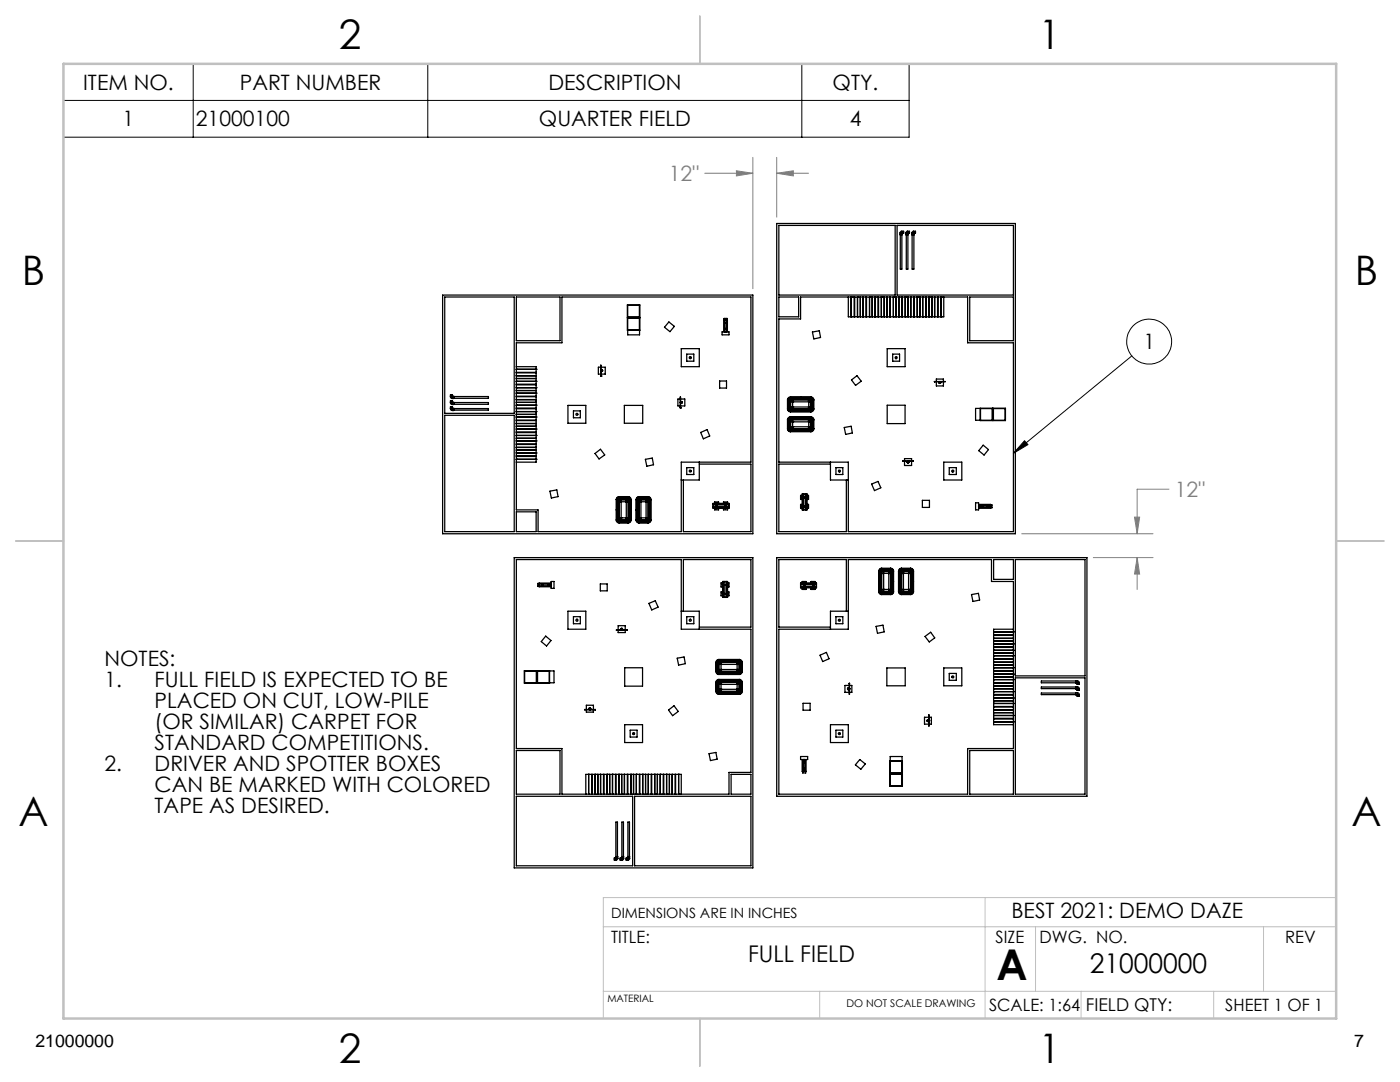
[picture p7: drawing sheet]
<svg xmlns="http://www.w3.org/2000/svg" width="279mm" height="216mm" viewBox="0 0 279 216" stroke-linecap="round" stroke-linejoin="round" font-family="sans-serif">
<g fill="none" stroke="#000" stroke-width=".2">
<path d="M12.7 12.7h168.7v14.7h-168.7zM38.6 12.7v14.7M85.4 12.7v14.7M160 12.7v14.7M12.7 20h168.7M225.9 71l-23.7 19.5M204.5 87.9l.6 .8-2.9 1.8z"/>
<circle cx="229.3" cy="68.2" r="4.5"/>
</g>
<path d="M140.7 34.6h9.5M147 34.1l3.2 .5-3.2 .5zM150.2 31.4v26.2M155 34.6l3.3-.5v1zM155 31.4v11.9M155 34.6h6.4M233.3 97.6h-6.4v8.9M203.9 106.5h26.2M218.2 111.3h11.9M226.4 103.2h1l-.5 3.3zM226.9 111.3l.5 3.2h-1zM226.9 111.3v6.3" fill="none" stroke="#808080" stroke-width=".2"/>
<path d="M196.6 179.1v24.1M266.7 179.1h-146.3v24.1M120.4 197.8h146.3M120.4 184.9h146.3M163.6 197.8v5.4M206.7 184.9v12.9M215.8 197.8v5.4M242.2 197.8v5.4M252.2 184.9v12.9" fill="none" stroke="#c0c0c0" stroke-width=".2"/>
<path d="M139.7 3.2v9.5M3.1 107.9h9.6M266.7 107.9h9.5M139.7 203.2v9.6" fill="none" stroke="#c0c0c0" stroke-width=".25"/>
<path d="M12.7 12.7h254v190.5h-254z" fill="none" stroke="#c0c0c0" stroke-width=".5"/>
<path d="M204.5 87.9l.6 .8-2.9 1.8z" fill="#000"/>
<path d="M226.4 103.2h1l-.5 3.3zM226.9 111.3l.5 3.2h-1zM147 34.1l3.2 .5-3.2 .5zM155 34.6l3.3-.5v1z" fill="#808080"/>
<g fill="none" stroke="#000" stroke-width=".25">
<path d="M88.3 58.9h61.9v47.6h-61.9zM88.8 59.3h13.8v23.2h-13.8zM103 59.3h8.8v8.7h-8.8zM155 44.6h47.6v61.9h-47.6zM155.4 59.3h4v3.9h-4zM155.4 45h23.2v13.9h-23.2zM169.3 59.3v3.9h1.2M169.9 59.3h.1M169.9 59.3v3.9M170.5 59.3h.1M170.5 59.3h-10.7v4.3h-4.4v28.6h13.9v13.9h32.9v-37.7h-9.1v-9.1h-5.9M170.5 59.3v3.9"/>
<path d="M170.6 59.3h2.2M170.6 59.3v3.9M171.1 59.3h.1M171.1 59.3v3.9M171.7 59.3v3.9M172.2 59.3l.1 3.9zM172.8 59.3h.1M172.8 59.3v3.9M172.9 59.3h2.3M172.9 59.3v3.9M173.5 59.3h.1M173.5 59.3v3.9"/>
<path d="M174.1 59.3v3.9M174.6 59.3h.1M174.6 59.3v3.9M175.2 59.3h.1M175.2 59.3v3.9M175.3 59.3h2.3M175.3 59.3v3.9M175.9 59.3h.1M175.9 59.3v3.9M176.5 59.3v3.9M177 59.3v3.9zM177.6 59.3h.1"/>
<path d="M177.6 59.3v3.9M177.7 59.3v3.9M177.7 59.3h2.3M178.3 59.3h.1M178.3 59.3v3.9M178.8 59.3v3.9M179 45h23.2v13.9h-23.2zM179.4 59.3h.1M179.4 59.3v3.9M179.6 46.5v.3h.4v-.3M179.6 46.5h.4M179.7 46.8v6.9h.3v-6.9"/>
<path d="M180 46.1l-.4 .4M180 46.1h.3v.5h-.2M180 46.5h.1M180 59.3h.1M180 46.5l.1 .1M180 46.1v.4M180 59.3v3.9M180.1 46.6h.1M180.1 59.3v3.9M180.1 59.3h2.3M180.7 59.3h.1M180.7 59.3v3.9"/>
<path d="M180.8 46.5v.3h.4M180.8 46.5h.4M181.2 46.1l-.4 .4M181.2 46.1h.3v.5h-.2M181.2 46.5h.1M181.2 46.5v.1M181.2 46.5l.1 .1M181.2 46.1v.4M181.2 46.6v7.1h-.3v-6.9M181.2 59.3v3.9M181.3 46.6h-.1M181.8 59.3v3.9z"/>
<path d="M182 46.8h.4M182 46.5v7.2h.4v-7.1M182 46.5h.3M182.3 46.5l.1 .1M182.4 46.1l-.4 .4M182.4 46.1h.3v.5h-.2M182.4 46.5h-.1M182.4 59.3h.1M182.4 46.5l.1 .1M182.4 46.1v.4M182.4 59.3v3.9M182.5 46.6h-.1"/>
<path d="M182.5 59.3h2.2M182.5 59.3v3.9M183.1 59.3h.1M183.1 59.3v3.9M183.6 59.3v3.9M184.1 59.3h.1M184.1 59.3v3.9M184.7 59.3h.2M184.7 59.3v3.9M184.9 59.3h2.2M184.9 59.3v3.9M185.4 59.3h.1"/>
<path d="M185.4 59.3v3.9M186 59.3v3.9M186.5 59.3v3.9zM187.1 59.3h.1M187.1 59.3v3.9M187.2 59.3v3.9M187.8 59.3h.1M187.8 59.3v3.9M188.3 59.3v3.9h-1.1M193.5 59.3h8.7v8.7h-8.7zM89.9 79.2l.2 .3h.2M89.9 79.2h.3"/>
<path d="M90.2 79.2h.1M90.3 79.2v.3M90.3 79.1h.1M90.3 79.1v-.3h-.4v.4M90.3 79.1l-.1 .1M90.4 79.1h.2v.4h-.3M90.4 79.1l-.1 .1M90.6 79.1h6.9v.4h-6.9M103 76.7v.1M103 76.1h.1M103 77.4h.1M103 79.1v.1"/>
<path d="M103 78.5h.1M103 79.7l4 .1zM103 74.3v.1M103 73.7h.1M103 75h.1M103 79.1h4M103 74.3v-5.9h9.1v-9.1h37.8v32.9h-13.9v13.9h-28.6v-4.4h-4.4v-10.6M103 75h4M103 79.2h4M103 73.2h4v1.1M103 74.4v2.3M103 76.8v2.3"/>
<path d="M103 79.2v2.2M103 76.7h4M103 76.8h4M103 76.1h4M103 77.4h4M103 75.5h4M103 77.9h4M103 78.5h4M103 74.3h4M103 74.4h4M103 73.7h4M107 76.7v.1"/>
<path d="M107 76.1h.1M107 77.4h.1M107 79.1v.1M107 78.5h.1M107 74.3v.1M107 73.7h.1M107 75h.1M107 74.4v2.3M107 76.8v2.3M107 79.2v2.2M119.9 73.9v1.1v-1.1M119.9 73.9v-1v1"/>
<path d="M119.9 75h.1M119.9 73.9h.1M119.9 73.3h-.5v1.3h.5M119.9 74h.1M119.9 73.9a.16 .16 0 0 1 .3-.1 .16 .16 0 0 1 0 .3 .16 .16 0 0 1-.3-.1M119.9 73.3h.9v1.3h-.9M120 74h.1M120 73.9h.1M120.1 73.9v.1M125.2 60.9h2.5v2.4h-2.5zM125.2 63.4h2.5v2.5h-2.5zM125.3 63.5h2.3v2.3h-2.3z"/>
<path d="M125.3 65.9v.9h2.3v-.9M125.3 60.9h2.3v2.4h-2.3zM125.3 63.3v.1M127.6 63.3v.1M133.5 64.2l1.1 .9-.9 1.1-1.1-.9zM135.7 79.6h-.4v1.4h.4M135.8 79.6h.9v1.4h-.9M136 69.6h3.6v3.6h-3.6zM137.1 70.7h1.4v1.4h-1.4zM143.6 76h1.4v1.4h-1.4zM144.1 66.2h1.4v.6h-1.4zM144.5 63.8l-.1 2.4"/>
<path d="M144.5 63.8h.6M144.5 63.8v-.3h.6v.3M144.6 63.8v2.4M144.7 64.4l.1 .1zM144.8 64.4h.1M144.8 65.5v.2zM144.8 65.6h.1M144.8 65.5l.1 .2zM144.9 64.4h.1M144.9 65.6h.1M145 63.8v2.4M145.1 63.8l.1 2.4"/>
<path d="M157.2 79.8h.1M157.2 79.8v1.8M157.3 79.8v1.8M157.3 79.8h.2M157.5 79.8h.2M157.5 79.8v1.8M157.7 79.8v1.8M157.8 79.2v.1M157.8 79.3l-.4 .1-.1 .4M157.8 79.2a.6 .6 0 0 0-.6 .6M157.8 79.6l-.3 .2M157.8 79.6v.1"/>
<path d="M157.8 79.7l-.1 .1M157.8 79.6h4M157.8 79.3v.3M157.8 79.2h4M157.8 79.3h4M157.8 79.7h4M158.2 79.8l-.4 .4M158.2 79.8v.4M158.2 79.8h3.2M159.8 79.2v.1M161.4 79.8l.2 .1 .1 .3M161.4 79.8v.4"/>
<path d="M161.8 79.2v.1M161.8 79.3l.4 .2 .1 .3M161.8 79.3l.4 .1 .1 .4M161.8 79.2a.6 .6 0 0 1 .6 .6M161.8 79.6l.3 .2M161.8 79.7l.1 .1M161.8 79.6v.1M161.8 79.3v.3M161.9 79.8h.2M161.9 79.8v1.8M162.1 79.8v1.8M162.1 79.8h.2"/>
<path d="M162.1 66.3l1.4-.3 .3 1.3-1.4 .3zM162.3 79.8h.1M162.3 79.8v1.8M162.4 79.8v1.8M169.9 63.2h.1M169.9 75.8l1.1-.8 .9 1.1-1.2 .8zM170.5 63.2h.1M170.6 63.2h2.2M171.1 63.2h.1M172.8 63.2h.1M172.9 63.2h2.3M173.5 63.2h.1"/>
<path d="M174.6 63.2h.1M175.2 63.2h.1M175.3 63.2h2.3M175.9 63.2h.1M177.1 69.6h3.5v3.6h-3.5zM177.6 63.2h.1M177.7 63.2h2.3M178.2 70.7h1.3v1.4h-1.3zM178.3 63.2h.1M179.4 63.2h.1M180 63.2h.1M180.1 63.2h2.3"/>
<path d="M180.7 63.2h.1M182.4 63.2h.1M182.5 63.2h2.2M183.1 63.2h.1M184.1 63.2h.1M184.7 63.2h.2M184.9 63.2h2.2M185.4 63.2h.1M186.5 76.2h.1M186.5 76.1h.1M186.5 76.1v.1M186.5 76.2h1.1"/>
<path d="M186.5 76.1h1.1M186.9 75.6h1.4v1.4h-1.4zM187.1 63.2h.1M187.5 76.2h.1M187.5 76.2a.16 .16 0 0 0-.1 .2 .16 .16 0 0 0 .3 0 .16 .16 0 0 0-.1-.2M187.5 76.3h.1M187.6 76.1h1l-1 .1M187.6 76.1l-.1 .2M187.6 76.2h.1M187.6 76.3h.1M187.6 76.2v.1M187.8 63.2h.1"/>
<path d="M88.8 82.9h13.8v23.2h-13.8zM89.9 81.5l.1 .3 .3 .1M89.9 80.4l.1 .2 .3 .1M89.9 81.5h.3M89.9 80.4h.3M90.2 81.5l.1 .1M90.2 80.4h.1M90.3 81.6v.3M90.3 80.4v.3M90.3 81.4l.1 .1M90.3 80.2l.1 .1M90.3 81.4v-.2h-.4v.3"/>
<path d="M90.3 80.2v-.2h-.4v.4M90.3 81.4l-.1 .1M90.3 80.2l-.1 .2M90.4 81.5h.2v.4h-.3M90.4 80.3h.2v.4h-.3M90.4 81.5l-.1 .1M90.4 80.3l-.1 .1M90.6 80.3h6.9v.4h-6.9M90.6 81.5h6.9v.3h-6.9M103 86.2v.1M103 85.6h.1M103 86.9h.1"/>
<path d="M103 90.9v.2M103 90.4h.1M103 91.7h.1M103 88.6v.1M103 88h.1M103 89.3h4zM103 83.8v.1M103 83.2h.1M103 84.5h4zM103 81.4v.2M103 80.9h.1M103 82.1h.1"/>
<path d="M103 80.3h4M103 86.2h4M103 81.6h4M103 80.9h4M103 86.3h4M103 85.6h4M103 81.6v2.2M103 83.9v2.3M103 86.3v2.3M103 88.7v2.2M103 86.9h4M103 85.1h4"/>
<path d="M103 87.5h4M103 90.9h4M103 91.1h4M103 90.4h4M103 91.7h4M103 89.8h4M103 88.6h4M103 88.7h4M103 88h4M103 83.8h4M103 83.9h4M103 83.2h4"/>
<path d="M103 82.7h4M103 81.4h4M103 82.1h4M107 86.2v.1M107 85.6h.1M107 86.9h.1M107 90.9v.2M107 90.4h.1M107 91.7h.1M107 88.6v.1M107 88h.1M107 83.8v.1"/>
<path d="M107 83.2h.1M107 81.4v.2M107 80.9h.1M107 82.1h.1M107 91.1v1.1h-4M107 81.6v2.2M107 83.9v2.3M107 86.3v2.3M107 88.7v2.2M109.7 98l1.4-.2 .3 1.3-1.4 .3zM113.3 80.9h3.6v3.6h-3.6zM114.4 82h1.4v1.4h-1.4z"/>
<path d="M118.7 90.5l1.1-.9 .9 1.2-1.1 .8zM123 99.7h.1M123 99.7v4.1M123.1 99.7h.2M123.1 99.7v4.1M123.3 99.7h.2M123.3 99.7v4.1M123.5 99.7v4.1M123.6 99.2l-.3 .1-.2 .4M123.6 99.2l-.4 .2-.1 .3M123.6 99.1v.1M123.6 99.4l-.3 .3"/>
<path d="M123.6 99.1a.6 .6 0 0 0-.6 .6M123.6 99.6l-.1 .1M123.6 99.4v.2M123.6 99.2h1.7M123.6 99.4h1.7M123.6 99.1h1.7M123.6 99.6h1.7M123.6 99.2v.2M124 99.8l-.4 .1v.3M124 99.8v.3M124 99.8h1M124.6 80.9h3.7v3.6h-3.7z"/>
<path d="M125 99.8l.3 .1v.3M125 99.8v.3M125.3 99.2l.4 .1 .1 .4M125.3 99.2h.3l.3 .5M125.3 99.1v.1M125.3 99.1a.6 .6 0 0 1 .6 .6M125.3 99.4l.3 .3M125.3 99.6l.1 .1M125.3 99.4v.2M125.3 99.2v.2M125.4 99.7h.2M125.4 99.7v4.1"/>
<path d="M125.6 99.7v4.1M125.6 99.7h.2M125.8 99.7v4.1M125.9 99.7h.1M125.9 99.7v4.1M126.9 99.7h.1M126.9 99.7v4.1M127 99.7v4.1M127.1 99.7v4.1M127.1 99.7h.2M127.3 99.7h.2M127.3 99.7v4.1"/>
<path d="M127.5 99.7v4.1M127.5 99.2l-.3 .1-.1 .4M127.5 99.2l-.4 .2-.1 .3M127.5 99.1v.1M127.5 99.1a.6 .6 0 0 0-.6 .6M127.5 99.4l-.2 .3M127.5 99.6v.1M127.5 99.4v.2M127.5 99.2h1.8M127.5 99.4h1.8M127.5 99.2v.2M127.5 99.1h1.8"/>
<path d="M127.5 99.6h1.8M128 99.8l-.4 .1v.3M128 99.8v.3M128 99.8h.9M128.8 91.7l1.4-.3 .2 1.3-1.3 .3zM128.9 99.8l.4 .1v.3M128.9 99.8v.3M129.3 99.2l.4 .1 .1 .4M129.3 99.2l.4 .2 .1 .3M129.3 99.4l.3 .3M129.3 99.1v.1M129.3 99.1a.6 .6 0 0 1 .6 .6"/>
<path d="M129.3 99.6l.1 .1M129.3 99.4v.2M129.3 99.2v.2M129.4 99.7h.2M129.4 99.7v4.1M129.6 99.7h.2M129.6 99.7v4.1M129.8 99.7v4.1M129.8 99.7h.1M129.9 99.7v4.1M135.7 80.3v1.1M135.7 80.3v-1.1l.1 1.1"/>
<path d="M135.7 81.4h.1M135.8 80.3h.1M135.8 80.3v1.1M135.8 81.4h.1M135.8 80.3a.16 .16 0 0 1 .3-.1 .16 .16 0 0 1 0 .2 .16 .16 0 0 1-.3-.1M135.9 80.3h.1M135.9 80.3h-.2M137.1 93.3h1.4v1.4h-1.4zM139.6 92.2v3.6h-3.6M139.6 92.6h10.3v13.5h-13.5v-10.3M139.8 86.3l1.3-.6 .5 1.3-1.2 .6zM157.2 83.8h.1"/>
<path d="M157.2 85.5h.1M157.2 85.5a.6 .6 0 0 0 .6 .6M157.2 81.6h.1M157.2 81.6a.6 .6 0 0 0 .6 .6M157.2 83.8v1.7M157.3 85.5l.1 .4 .4 .1M157.3 81.6l.1 .4 .4 .1M157.3 83.8v1.7M157.3 85.5h.2M157.3 83.8h.2M157.3 81.6h.2M157.5 85.5l.3 .3"/>
<path d="M157.5 85.5h.2M157.5 83.8h.2M157.5 81.6l.3 .2M157.5 81.6h.2M157.5 83.8v1.7M157.7 85.5l.1 .2M157.7 81.6l.1 .1M157.7 83.8v1.7M157.8 83.2v.1M157.8 83.3l-.5 .2v.3M157.8 83.2a.6 .6 0 0 0-.6 .6M157.8 86v.1"/>
<path d="M157.8 83.5l-.3 .3M157.8 85.7v.1M157.8 83.5v.2M157.8 83.7l-.1 .1M157.8 82.1v.1M157.8 81.7v.1M157.8 81.8h4M157.8 83.2h4M157.8 83.3h4M157.8 86h4M157.8 86.1h4M157.8 81.8v.3"/>
<path d="M157.8 83.3v.2M157.8 85.8v.2M157.8 85.8h4M157.8 83.5h4M157.8 83.7h4M157.8 85.7h4M157.8 82.1h4M157.8 82.2h4M157.8 81.7h4M157.8 85.2l.4 .3M157.8 85.2h.4M157.8 84.2h.4"/>
<path d="M157.8 81.2l.1 .3 .3 .1M157.8 80.2h.4M157.8 81.2h.4M157.8 80.2v1M157.8 84.2v1M158.2 83.8l-.4 .4M158.2 83.8v.4M158.2 85.2v.3M158.2 84.2h.1M158.2 85.2h.1M158.2 80.2h.1M158.2 81.2v.4"/>
<path d="M158.2 81.2h.1M158.2 85.5h3.2M158.2 83.8h3.2M158.2 80.2v1M158.2 84.2v1M158.2 84.2h3.2M158.2 85.2h3.2M158.2 81.6h3.2M158.2 81.2h3.2M158.2 80.2h3.2M159.8 83.2v.1M160.1 99.2h.5"/>
<path d="M160.1 99.3h.5M160.1 99.2v.1M160.1 98.8h-.3v.9h.3M160.2 98.6h-.1v3.1h.1M160.2 98.6h.2M160.2 98.6v.6M160.2 99.3v1.7M160.4 98.6h.4M160.4 98.6v3.1M160.6 99.2h.1M160.6 99.3h.1M160.6 99.2v.1"/>
<path d="M160.7 99.2h.4M160.7 99.3h.4M160.7 99.2v.1M160.8 98.6h.1M160.8 98.6v3.1M160.9 98.6h.2v3.1h-.2M160.9 98.6v.6M160.9 99.3v1.7M161.1 99.2v.1M161.1 98.8h.3v.9h-.3M161.4 83.8l.2 .1 .1 .3M161.4 83.8v.4"/>
<path d="M161.4 85.2v.3M161.4 85.2h.1M161.4 84.2h.1M161.4 81.2v.4M161.4 81.2h.1M161.4 80.2h.1M161.4 85.2h.3M161.4 84.2h.3M161.4 80.2h.3M161.4 81.2h.3M161.4 80.2v1M161.4 84.2v1"/>
<path d="M161.7 85.2v.2l-.3 .1M161.7 81.2l-.1 .3-.2 .1M161.7 80.2v1M161.7 84.2v1M161.8 83.2v.1M161.8 83.3l.4 .1 .1 .4M161.8 86v.1M161.8 83.2a.6 .6 0 0 1 .6 .6M161.8 83.5l.3 .3M161.8 83.7l.1 .1M161.8 83.5v.2M161.8 85.7v.1"/>
<path d="M161.8 82.1v.1M161.8 81.7v.1M161.8 81.8v.3M161.8 83.3v.2M161.8 85.8v.2M161.9 83.8h.2M161.9 85.5h.2M161.9 85.5l-.1 .2M161.9 81.6l-.1 .1M161.9 81.6h.2M161.9 83.8v1.7M162.1 85.5l-.3 .3"/>
<path d="M162.1 81.6l-.3 .2M162.1 85.5h.2M162.1 83.8h.2M162.1 83.8v1.7M162.1 81.6h.2M162.3 85.5l-.1 .4-.4 .1M162.3 85.5h.1M162.3 83.8h.1M162.3 81.6l-.1 .3-.4 .2M162.3 81.6l-.2 .4-.3 .1M162.3 81.6h.1M162.3 83.8v1.7"/>
<path d="M162.4 85.5a.6 .6 0 0 1-.6 .6M162.4 81.6a.6 .6 0 0 1-.6 .6M162.4 83.8v1.7M165.7 92.2v3.6h3.6M165.7 92.6h-10.3v13.5h13.5v-10.3M166.8 93.3h1.4v1.4h-1.4zM168.5 85.3l1.4-.2 .2 1.3-1.3 .3zM174 96.6l1.2-.5 .6 1.2-1.3 .6zM177.1 80.9h3.5v3.6h-3.5zM180.2 92h1M180.2 92h.1M180.5 91.5h1.4v1.4h-1.4z"/>
<path d="M181.2 92h.1M181.2 92a.16 .16 0 0 0-.1 .3 .16 .16 0 0 0 .3 0 .16 .16 0 0 0-.1-.3M181.2 92.1h.1M181.2 92h1.1h-1.1M181.2 92v.1M181.3 92h.1M181.3 92.1h.1M184.1 99.8h1.4v1.4h-1.4zM188.3 92.2h3.6v3.6h-3.6zM189.4 93.3h1.5v1.4h-1.5zM195.6 81.5v2.4h2.5v-2.4M195.7 81.5h2.3v2.4h-2.3z"/>
<path d="M196.2 88.8l1.1 .9-.9 1.1-1.1-.9zM198.1 83.9h.1M198.2 81.5v2.4h2.5v-2.4h-6v2.4h.9M198.3 81.5h2.3v2.4h-2.3zM102.6 111.3h47.6v61.9h-47.6zM103 102.1h4v4h-4zM107.6 117l2.4 .1M107.6 116.4h-.3v.6h.3M107.6 116.4v.6M107.6 116.6h2.4M107.6 116.9h2.4M108.1 116.7l.1 .1z"/>
<path d="M108.2 116.7h.1M109.3 116.7l.1 .1zM109.4 116.7h.1M110 116.3l-2.4 .1M110 116h.6v1.4h-.6zM119.8 116.5h1.4v1.4h-1.4zM123 101.7h.1M123 103.8h.1M123 103.8a.6 .6 0 0 0 .6 .6M123.1 103.8l.1 .2 .4 .2M123.1 103.8h.2M123.3 103.8l.3 .2"/>
<path d="M123.3 103.8h.2M123.5 103.8l.1 .1M123.6 104.2v.2M123.6 103.9v.1M123.6 103.3l.4 .4M123.6 103.3h.4M123.6 100.2h.4M123.6 104.2h1.7M123.6 104.4h1.7M123.6 104h1.7M123.6 103.9h1.7M123.6 100.2v3.1"/>
<path d="M123.6 104v.2M124 103.3v.4M124 103.3h.1M124 100.1v.1M124 103.7h1M124 100.1h1M124 103.3h1M124 100.2v3.1M125 100.1v.1M125 103.3v.4M125 103.3h.1M125 100.2h.3"/>
<path d="M125 103.3h.3M125 100.2v3.1M125.3 104.2v.2M125.3 103.9v.1M125.3 103.3l-.3 .4M125.3 100.2v3.1M125.3 104v.2M125.4 103.8h.2M125.4 103.8l-.1 .1M125.6 103.8l-.3 .2M125.6 103.8h.2M125.8 103.8l-.1 .3-.4 .1"/>
<path d="M125.9 103.8l-.3 .4h-.3M125.9 103.8h.1M125.9 103.8a.6 .6 0 0 1-.6 .6M126.9 101.7h.1M126.9 103.8h.1M126.9 103.8a.6 .6 0 0 0 .6 .6M127 103.8l.2 .3 .3 .1M127.1 103.8v.2l.4 .2M127.1 103.8h.2M127.3 103.8l.2 .2M127.3 103.8h.2M127.5 103.8v.1"/>
<path d="M127.5 104.2v.2M127.5 103.9v.1M127.5 104.2h1.8M127.5 104.4h1.8M127.5 104v.2M127.5 104h1.8M127.5 103.9h1.8M127.6 103.3l.1 .3 .3 .1M127.6 103.3h.3M127.6 100.2h.3M127.6 100.2v3.1M127.9 103.3h.1"/>
<path d="M127.9 100.2v3.1M128 103.3v.4M128 100.1l-.1 .1M128 103.7h.9M128 100.1h.9M128 103.3h.9M128.9 100.2h.4M128.9 103.3h.4M128.9 103.3v.4M128.9 103.3h.1M128.9 100.1v.1M128.9 100.2v3.1"/>
<path d="M129.3 104.2v.2M129.3 103.9v.1M129.3 103.3l-.4 .4M129.3 100.2v3.1M129.3 104v.2M129.4 103.8h.2M129.4 103.8l-.1 .1M129.6 103.8l-.3 .2M129.6 103.8h.2M129.8 103.8l-.1 .3-.4 .1M129.8 103.8v.2l-.5 .2M129.8 103.8h.1"/>
<path d="M129.9 103.8a.6 .6 0 0 1-.6 .6M142.3 100.8v.3M142.3 101.1v.2M142.3 100.6v-.2h3.2v.2M142.3 101.3v.1h3.2v-.1M142.3 100.6v.2M142.3 100.6h.7M142.3 100.8h.7M142.3 101.1h3.2M142.3 101.3h.7M142.6 101.4v.3h.8v-.3M142.6 100.4v-.2h.8v.2"/>
<path d="M143 100.8v.1M143 100.9v.5M143 100.8h.1M143 100.4h.1M143 101.4h.1M143 100.9h.1M143 100.4v.4M143.1 100.8v.1M143.1 100.9v.5M143.1 100.8h.1M143.1 100.6h1.7M143.1 100.8h1.7"/>
<path d="M143.1 101.3h1.7M143.1 100.4v.4M144.2 116.7h.4M144.2 116.7h.1M144.2 118.5h.4M144.2 118.5h.1M144.2 116.7v.1M144.2 116.3h-.3v.8h.3M144.2 118.1h-.3v.8h.3M144.4 116h-.2v3.2h.2M144.4 116h.1M144.4 119.2h.1"/>
<path d="M144.4 116v.7M144.4 116.7v1.8M144.4 118.5v.7M144.4 100.4v-.2h.8v.2M144.4 101.4v.3h.8v-.3M144.5 116h.4M144.5 119.2h.4M144.5 116v3.2M144.6 116.8h.1M144.6 116.7h.1M144.6 118.5l.1 .1M144.6 116.7v.1"/>
<path d="M144.6 118.5h.1M144.7 116.7h.1M144.7 116.8h.1M144.7 118.5h.1M144.7 118.4l-.1 .1M144.7 118.6h.1M144.7 116.7v.1M144.7 116.7h.5M144.7 118.5h.5M144.7 100.9h.1M144.7 101.4h.2M144.7 100.4h.2"/>
<path d="M144.7 100.9h.2M144.8 100.8h.1M144.9 100.8l-.2 .1M144.9 100.8v.1M144.9 100.9v.5M144.9 100.8h.1M144.9 100.4l-.1 .4M144.9 100.6h.6M144.9 100.8h.6M144.9 101.3h.6M144.9 100.4v.4M144.9 119.2h.1"/>
<path d="M144.9 116h.1M144.9 116v3.2M145 116h.2v3.2h-.2M145 116v.7M145 116.7v1.8M145 118.5v.7M145.2 116.7h.1M145.2 118.5h.1M145.2 116.7v.1M145.2 116.3h.3v.8h-.3M145.2 118.1h.3v.8h-.3M145.5 100.8v.3"/>
<path d="M145.5 101.1v.2M145.5 100.6v.2M155 111.3h61.9v47.6h-61.9zM159.8 117v.2M159.8 116.6v.4M159.8 116.5v.1M159.8 116.5v-.2h3.1v.2M159.8 117.2v.1h3.1v-.1M159.8 117.2h.6M159.8 117h3.1M159.8 116.6h3.1M159.8 116.5h.6"/>
<path d="M160.1 101h.5M160.1 101.1h.5M160.1 101v.1M160.1 116.3v-.3h.8v.3M160.1 117.3v.3h.8v-.3M160.1 100.6h-.3v.8h.3M160.2 101.7h.2M160.2 101.1v.6M160.4 101.7h.4M160.4 116.8h.1M160.4 116.8v.1M160.4 116.3v.5"/>
<path d="M160.4 116.9v.4M160.4 117.3h.1M160.4 116.3h.1M160.4 116.9h.1M160.5 116.8h.1M160.5 116.8v.1M160.5 116.3v.5M160.5 116.9v.4M160.5 116.3h.1M160.5 117.2h1.7M160.5 116.5h1.7M160.6 101h.1"/>
<path d="M160.6 101.1h.1M160.6 101v.1M160.7 101h.4M160.7 101.1h.4M160.7 101v.1M160.8 101.7h.1M160.9 101.1v.6M161.1 101v.1M161.1 100.6h.3v.8h-.3M161.9 116.3v-.3h.8v.3M161.9 117.3v.3h.8v-.3M162.2 116.3h.1"/>
<path d="M162.2 117.3h.1M162.2 116.8h.1M162.2 116.3v.5M162.2 116.9l.1 .4M162.3 116.8h.1M162.3 116.8v.1M162.3 116.8h-.1l.1 .1M162.3 116.3v.5M162.3 116.9v.4M162.3 116.3h.1M162.3 117.2h.6M162.3 116.5h.6"/>
<path d="M162.9 117v.2M162.9 116.6v.4M162.9 116.5v.1M175.4 114h.1M175.4 118h.1M175.4 118a.6 .6 0 0 0 .6 .6M175.4 114v4M175.5 118l.1 .4 .4 .1M175.5 118h.2M175.5 114h.2M175.5 114v4M175.7 118l.3 .3"/>
<path d="M175.7 118h.2M175.7 114h.2M175.7 114v4M175.9 118l.1 .1M175.9 114v4M176 113.5l-.4 .1-.1 .4M176 118.5v.1M176 113.4v.1M176 113.4a.6 .6 0 0 0-.6 .6M176 113.7l-.3 .3M176 118.1v.2M176 113.7v.2"/>
<path d="M176 113.9l-.1 .1M176 117.6l.4 .4M176 114.4h.4M176 117.6h.4M176 118.5h1.7M176 113.5h1.7M176 113.4h1.7M176 118.3h1.7M176 113.7h1.7M176 118.6h1.7M176 113.9h1.7M176 118.1h1.7"/>
<path d="M176 113.5v.2M176 114.4v3.2M176 118.3v.2M176.4 114.1l-.3 .1-.1 .2M176.4 114.1v.3M176.4 114.4h.1M176.4 117.6h.1M176.4 117.6v.4M176.4 114.1h.9M176.4 118h.9M176.4 117.6h.9M176.4 114.4h.9"/>
<path d="M176.4 114.4v3.2M177.3 114.1l.4 .1v.2M177.3 117.6v.4M177.3 117.6h.1M177.3 114.4h.1M177.3 114.1v.3M177.4 117.6h.3M177.4 114.4h.3M177.4 114.4v3.2M177.7 113.5l.3 .1 .2 .4M177.7 113.5h.3l.3 .5M177.7 118.5v.1"/>
<path d="M177.7 113.7l.3 .3M177.7 113.4v.1M177.7 113.4a.6 .6 0 0 1 .6 .6M177.7 113.7v.2M177.7 118.1v.2M177.7 113.9l.1 .1M177.7 117.6l-.4 .4M177.7 113.5v.2M177.7 114.4v3.2M177.7 118.3v.2M177.8 118h.2M177.8 114h.2"/>
<path d="M177.8 118l-.1 .1M177.8 114v4M178 118l-.3 .3M178 118h.2M178 114h.2M178 114v4M178.2 118l-.2 .4-.3 .1M178.2 114v4M178.3 118h.1M178.3 116h.1M178.3 114h.1M178.3 118l-.3 .5h-.3"/>
<path d="M178.3 114v4M178.3 118a.6 .6 0 0 1-.6 .6M179.3 114h.1M179.3 118h.1M179.3 118a.6 .6 0 0 0 .6 .6M179.3 114v4M179.4 118l.2 .4 .3 .1M179.4 114v4M179.5 118v.3l.4 .2M179.5 114v4M179.5 118h.2M179.5 114h.2"/>
<path d="M179.7 118l.2 .3M179.7 118h.1M179.7 114h.1M179.7 114v4M179.8 118l.1 .1M179.8 114v4M179.9 113.5l-.3 .1-.1 .4M179.9 113.5l-.4 .2-.1 .3M179.9 113.4v.1M179.9 113.4a.6 .6 0 0 0-.6 .6M179.9 118.5v.1M179.9 113.7l-.2 .3"/>
<path d="M179.9 118.1v.2M179.9 113.9l-.1 .1M179.9 113.7v.2M179.9 118.5h1.8M179.9 113.5h1.8M179.9 113.4h1.8M179.9 113.5v.2M179.9 118.3v.2M179.9 118.3h1.8M179.9 113.7h1.8M179.9 118.6h1.8M179.9 113.9h1.8"/>
<path d="M179.9 118.1h1.8M180 117.6v.3l.3 .1M180 117.6h.3M180 114.4h.3M180 114.4v3.2M180.3 117.6h.1M180.3 114.4v3.2M180.3 114.1l-.3 .1v.2M180.3 117.6v.4M180.3 114.1v.3M180.3 114.4h.1M180.3 114.1h1"/>
<path d="M180.3 118h1M180.3 117.6h1M180.3 114.4h1M181.3 114.1l.3 .1 .1 .2M181.3 114.1v.3M181.3 114.4h.4M181.3 114.4h.1M181.3 117.6v.4M181.3 117.6h.4M181.3 117.6h.1M181.3 114.4v3.2M181.7 113.5l.4 .1 .1 .4"/>
<path d="M181.7 113.5l.3 .1 .2 .4M181.7 113.4v.1M181.7 113.4a.6 .6 0 0 1 .6 .6M181.7 118.5v.1M181.7 113.7l.3 .3M181.7 113.7v.2M181.7 118.1v.2M181.7 113.9l.1 .1M181.7 117.6l-.4 .4M181.7 113.5v.2M181.7 114.4v3.2M181.7 118.3v.2"/>
<path d="M181.8 118h.2M181.8 114h.2M181.8 118l-.1 .1M181.8 114v4M182 118l-.3 .3M182 118h.2M182 114h.2M182 114v4M182.2 118l-.1 .4-.4 .1M182.2 114v4M182.2 114h.1M182.2 116h.1"/>
<path d="M182.2 118h.1M182.2 118l-.2 .4-.3 .1M182.3 118a.6 .6 0 0 1-.6 .6M182.3 114v4M193.9 118.6l1.4-.2 .2 1.3-1.3 .3zM194.7 100.3h.6v1.4h-.6zM195.3 100.6h2.4v.2M195.3 101.2h2.4M195.3 100.9h2.4M195.9 101l.1 .1zM195.9 101h.1M195.9 101v.1z"/>
<path d="M195.9 101.1h.1M195.9 101v.1M197.1 101h.1M197.1 101.1h.1M197.1 101v.1zM197.1 101v.1M197.7 101.3v.1h-2.4M197.7 100.8h.3v.5h-.3M197.7 100.8v.5M198.3 111.7h3.9v3.9h-3.9zM202.6 111.7h13.9v23.2h-13.9zM104.7 133.9h2.3v2.3h-2.3z"/>
<path d="M107.1 136.2h.1M107.1 133.8v2.5h-2.5v-2.5l6 .1v2.3h-.9M107.2 133.8v2.5h2.5v-2.5M107.3 133.9h2.3v2.3h-2.3zM108.9 126.9l1.1 .9-.9 1.1-1.1-.9zM113.3 122h3.6v3.6h-3.6zM114.4 123h1.4v1.5h-1.4zM123.4 125.7v-.9h1.4v.9M123.4 125.8v.4h1.4v-.4M124 125.7h.1M124 125.7a.16 .16 0 0 1-.1-.3 .16 .16 0 0 1 .3 0 .16 .16 0 0 1-.1 .3M124 125.6h.1"/>
<path d="M124 125.6v.1M124.1 125.8h1M124.1 125.7h1M124.1 125.7h-1.1l1.1 .1M124.1 125.7h.1M124.1 125.6v.2M124.7 133.2h3.5v3.7h-3.5zM125.1 125.7v.1M129.5 120.4l1.3-.5 .5 1.2-1.2 .6zM135.1 131.3l1.4-.2 .3 1.3-1.4 .3zM136 122h3.6v3.6M136.4 122v-10.3h13.5v13.4h-10.3"/>
<path d="M137.1 123h1.4v1.5h-1.4zM142.9 136.2h.1M142.9 137.9h.1M142.9 137.9a.6 .6 0 0 0 .6 .6M142.9 132.2h.1M142.9 134h.1M142.9 134a.6 .6 0 0 0 .6 .6M142.9 132.2v1.8M142.9 136.2v1.7M143 137.9l.2 .4 .3 .1M143 134l.2 .3 .3 .1M143 134l.1 .3 .4 .2"/>
<path d="M143 132.2v1.8M143 136.2v1.7M143 137.9h.2M143 136.2h.2M143 132.2h.2M143 134h.2M143.2 137.9l.3 .3M143.2 137.9h.2M143.2 136.2h.2M143.2 134l.3 .2M143.2 134h.2M143.2 132.2h.2"/>
<path d="M143.2 132.2v1.8M143.2 136.2v1.7M143.4 137.9l.1 .1M143.4 134l.1 .1M143.4 132.2v1.8M143.4 136.2v1.7M143.5 135.7l-.4 .2-.1 .3M143.5 138.4v.1M143.5 135.6v.1M143.5 135.6a.6 .6 0 0 0-.6 .6M143.5 135.9l-.3 .3M143.5 135.9v.2"/>
<path d="M143.5 138v.2M143.5 136.1l-.1 .1M143.5 134.5v.1M143.5 131.7l-.3 .1-.2 .4M143.5 131.7l-.4 .2-.1 .3M143.5 131.9l-.3 .3M143.5 131.6v.1M143.5 131.6a.6 .6 0 0 0-.6 .6M143.5 134.1v.1M143.5 132.1l-.1 .1M143.5 131.9v.2M143.5 138.2h4"/>
<path d="M143.5 135.9h4M143.5 135.7h4M143.5 138.4h4M143.5 138.5h4M143.5 131.7v.2M143.5 134.2v.2M143.5 135.7v.2M143.5 138.2v.2M143.5 135.6h4M143.5 136.1h4M143.5 138h4M143.5 134.6h4"/>
<path d="M143.5 131.7h4M143.5 131.9h4M143.5 131.6h4M143.5 134.2h4M143.5 132.1h4M143.5 134.1h4M143.5 137.5l.4 .4M143.5 136.6h.4M143.5 137.5h.4M143.5 133.6l.2 .3h.2M143.5 132.6h.4M143.5 133.6h.4"/>
<path d="M143.5 132.6v1M143.5 136.6v.9M143.9 136.2l-.4 .4M143.9 136.6h.1M143.9 137.5h.1M143.9 137.5v.4M143.9 136.2v.4M143.9 132.2l-.4 .4M143.9 132.2v.4M143.9 132.6h.1M143.9 133.6h.1M143.9 133.6v.3"/>
<path d="M143.9 137.9h3.2M143.9 136.2h3.2M143.9 132.6v1M143.9 136.6v.9M143.9 136.6h3.2M143.9 137.5h3.2M143.9 132.2h3.2M143.9 133.9h3.2M143.9 132.6h3.2M143.9 133.6h3.2M145.5 138.4v.1M145.5 134.5v.1"/>
<path d="M147.1 136.2l.3 .1 .1 .3M147.1 136.6h.1M147.1 137.5h.1M147.1 137.5v.4M147.1 136.2v.4M147.1 132.2l.2 .1 .2 .3M147.1 132.2v.4M147.1 132.6h.1M147.1 133.6h.1M147.1 133.6v.3M147.1 137.5h.4M147.1 136.6h.4"/>
<path d="M147.1 132.6h.4M147.1 133.6h.4M147.1 132.6v1M147.1 136.6v.9M147.5 137.5l-.1 .3-.3 .1M147.5 133.6l-.1 .3h-.3M147.5 132.6v1M147.5 136.6v.9M147.5 135.7l.4 .2 .1 .3M147.5 138.4v.1M147.5 135.6v.1M147.5 135.6a.6 .6 0 0 1 .6 .6"/>
<path d="M147.5 135.9l.3 .3M147.5 136.1l.1 .1M147.5 135.9v.2M147.5 138v.2M147.5 134.5v.1M147.5 131.7l.4 .2 .1 .3M147.5 131.6v.1M147.5 131.6a.6 .6 0 0 1 .6 .6M147.5 131.9l.3 .3M147.5 132.1l.1 .1M147.5 131.9v.2M147.5 134.1v.1"/>
<path d="M147.5 131.7v.2M147.5 134.2v.2M147.5 135.7v.2M147.5 138.2v.2M147.5 134.4l-4 .1M147.6 136.2h.2M147.6 137.9l-.1 .1M147.6 137.9h.2M147.6 132.2h.2M147.6 134l-.1 .1M147.6 134h.2M147.6 132.2v1.8"/>
<path d="M147.6 136.2v1.7M147.8 137.9l-.3 .3M147.8 134l-.3 .2M147.8 137.9h.2M147.8 136.2h.2M147.8 132.2v1.8M147.8 136.2v1.7M147.8 132.2h.2M147.8 134h.2M148 137.9l-.1 .4-.4 .1M148 137.9h.1M148 136.2h.1"/>
<path d="M148 134l-.1 .3-.4 .1M148 134l-.1 .3-.4 .2M148 132.2h.1M148 134h.1M148 132.2v1.8M148 136.2v1.7M148.1 137.9a.6 .6 0 0 1-.6 .6M148.1 134a.6 .6 0 0 1-.6 .6M148.1 132.2v1.8M148.1 136.2v1.7M163.7 130.7l1.2-.5 .6 1.2-1.3 .6zM166.8 123h1.4v1.5h-1.4z"/>
<path d="M168.9 122v-10.3h-13.5v13.4h10.3M169.3 122h-3.6v3.6M169.4 137.4v.1M169.4 137.4h.1M169.5 137.4h.1M169.5 137.5h.1M169.5 136.4v1M169.5 137.4v1.1v-1.1M169.5 136.4h.1M169.5 137.4a.16 .16 0 0 0-.3-.1 .16 .16 0 0 0 0 .3 .16 .16 0 0 0 .3-.1M169.5 136.8h-.9v1.3h.9M169.5 137.4l-.1 .1"/>
<path d="M169.5 136.8h.5v1.3h-.5M174.8 125l1.4-.3 .3 1.4-1.4 .3zM177 133.3h3.7v3.5h-3.7zM184.6 127l1.1-.8 .8 1.1-1 .8zM188.3 133.3h3.6v3.5h-3.6zM189.4 134.4h1.5v1.3h-1.5zM198.3 131.4v.2M198.3 132.1l3.9 .1zM198.3 130.8h.1M198.3 138.6v.1M198.3 139.3h.1M198.3 138h.1"/>
<path d="M198.3 126.7v.1M198.3 127.4h.1M198.3 126.1h.1M198.3 129v.2M198.3 129.8h.1M198.3 128.5h.1M198.3 133.8v.1M198.3 134.5h.1M198.3 133.2h.1M198.3 136.2v.1M198.3 136.9h3.9zM198.3 135.6h.1"/>
<path d="M198.3 137.4h3.9M198.3 138.6h3.9M198.3 131.6h3.9M198.3 133.9h3.9M198.3 133.2h3.9M198.3 126.8v2.2M198.3 129.2v2.2M198.3 131.6v2.2M198.3 133.9v2.3M198.3 136.3v2.3M198.3 138.7v2.3M198.3 131.4h3.9"/>
<path d="M198.3 130.8h3.9M198.3 132.7h3.9M198.3 130.3h3.9M198.3 138.7h3.9M198.3 139.3h3.9M198.3 138h3.9M198.3 139.8h3.9M198.3 126.8h3.9M198.3 126.7h3.9M198.3 127.4h3.9M198.3 126.1h3.9M198.3 127.9h3.9"/>
<path d="M198.3 129.2h3.9M198.3 129h3.9M198.3 129.8h3.9M198.3 128.5h3.9M198.3 133.8h3.9M198.3 134.5h3.9M198.3 135.1h3.9M198.3 136.3h3.9M198.3 136.2h3.9M198.3 135.6h3.9M202.2 131.4v.2M202.2 130.8h.1"/>
<path d="M202.2 138.6v.1M202.2 139.3h.1M202.2 138h.1M202.2 126.7v.1M202.2 127.4h.1M202.2 126.1h.1M202.2 129v.2M202.2 129.8h.1M202.2 128.5h.1M202.2 133.8v.1M202.2 134.5h.1M202.2 133.2h.1"/>
<path d="M202.2 136.2v.1M202.2 135.6h.1M202.2 126.7v-10.7h-4.3v-4.3h-28.6v13.9h-13.9v32.9h37.7v-9.1h9.1v-5.9M202.2 125.6h-3.9v1.1M202.2 126.8v2.2M202.2 129.2v2.2M202.2 131.6v2.2M202.2 133.9v2.3M202.2 136.3v2.3M202.2 138.7v2.3M202.6 135.3h13.9v23.2h-13.9zM214.7 138.3h-6.9v.3h6.9"/>
<path d="M214.7 137.1h-6.9v.3h6.9M214.7 135.9h-6.9v.3l7.1 .1M214.9 136.3h.1M214.9 137.5h.1M214.9 138.6v.1M215 135.9l.4 .3M215 137.1l.4 .3M215 138.2l.3 .2 .1 .2M215 135.9h-.3v.4M215 136.2h.1M215 137.1h-.3v.4h.2M215 137.4h.1"/>
<path d="M215 138.2h-.3v.4h.2M215 138.6h.1M215 136.2l-.1 .1M215 135.9v.3M215 137.4l-.1 .1M215 137.1v.3M215 138.6h-.1M215 138.2v.4M215.1 136.2l-.2 .1M215.1 136.2h.3M215.1 137.4l-.2 .1M215.1 137.4h.3"/>
<path d="M215.1 138.6l-.2 .1M215.1 138.6h.3M215.4 136.2v.4h-.5v-.3M215.4 137.4v.4h-.5v-.3M215.4 138.6v.3h-.5v-.2M103 149.8h8.8v8.7h-8.8zM103 158.9h23.3v13.9h-23.3zM117 141.6v.5h1.4v-.5M117 141.6v-.9h1.4v.9M117.5 154.5h.1M117.5 158.5h.1M117.5 154.5v4"/>
<path d="M117.7 141.6h.1M117.7 141.6a.16 .16 0 0 1-.1-.3 .16 .16 0 0 1 .3 0 .16 .16 0 0 1-.1 .3M117.7 141.5h.1M117.7 141.5v.1M117.7 141.6h1.1M117.7 141.6h-1h1M117.7 141.4l.1 .1M117.7 141.4v.1M117.8 141.6h.1M117.8 141.5h.1M118.1 154.5h.1M118.1 158.5h.1"/>
<path d="M118.1 158.5h-6v-9.1h-9.1v-37.7h33v13.9h13.9v28.5h-4.4v4.4h-10.7M118.1 154.5h-1.2v4M118.1 154.5v4M118.2 158.5h2.2M118.2 154.5h2.2M118.2 154.5v4M118.7 154.5h.1M118.7 158.5h.1M118.7 154.5v4M118.8 141.6h.1M119.3 154.5v4M119.8 154.5l.1 4z"/>
<path d="M120.4 154.5h.1M120.4 158.5h.1M120.4 154.5v4M120.5 158.5h2.3M120.5 154.5h2.3M120.5 154.5v4M121.1 154.5h.1M121.1 158.5h.1M121.1 154.5v4M121.7 154.5v4M122.2 158.5h.1M122.2 154.5h.1"/>
<path d="M122.2 154.5v4M122.8 158.5h.1M122.8 154.5h.1M122.8 154.5v4M122.9 154.5v4M122.9 158.5h2.3M122.9 154.5h2.3M123.5 158.5h.1M123.5 154.5h.1M123.5 154.5v4M124.1 154.5v4M124.6 154.5v4z"/>
<path d="M124.7 144.6h3.5v3.6h-3.5zM125.2 154.5h.1M125.2 158.5h.1M125.2 154.5v4M125.3 154.5v4M125.3 158.5h2.3M125.3 154.5h2.3M125.8 145.7h1.3v1.4h-1.3zM125.9 154.5h.1M125.9 158.5h.1M125.9 154.5v4M126.4 154.5v4"/>
<path d="M126.6 158.9h23.3v13.9h-23.3zM127 154.5h.1M127 158.5h.1M127 154.5v4M127.6 154.5h.1M127.6 158.5h.1M127.6 154.5v4M127.7 158.5h2.3M127.7 154.5h2.3M127.7 154.5v4M128.3 154.5h.1M128.3 158.5h.1"/>
<path d="M128.3 154.5v4M128.8 154.5v4M129.4 154.5v4zM130 158.5h.1M130 154.5h.1M130 154.5v4M130.1 158.5h2.3M130.1 154.5h2.3M130.1 154.5v4M130.7 158.5h.1M130.7 154.5h.1M130.7 154.5v4"/>
<path d="M131.2 154.5v4M131.8 158.5h.1M131.8 154.5h.1M131.8 154.5v4M132.4 158.5h.1M132.4 154.5h.1M132.4 154.5v4M132.5 158.5h2.2M132.5 154.5h2.2M132.5 154.5v4M133 158.5h.1M133 154.5h.1"/>
<path d="M133 154.5v4M133.4 141.7l1.1-.9 .9 1.2-1.2 .8zM133.6 154.5v4M134.1 154.5l.1 4zM134.7 154.5h.1M134.7 158.5h.1M134.7 154.5v4M134.8 154.5h1.2v4M134.8 154.5v4M135.4 154.5h.1M135.4 158.5h.1M135.4 154.5v4"/>
<path d="M141.5 150.4l1.4-.3 .2 1.4-1.3 .3zM145.9 154.5h4v4h-4zM159.8 151h1.4v.6h-1.4zM160.1 151.6v2.3h.1M160.2 153.9h.6M160.2 153.9v.3h.6v-.3M160.3 140.3h1.4v1.4h-1.4zM160.3 151.6v2.3M160.4 153.3h.1M160.4 152.1l.1 .1zM160.4 153.3l.1 .1zM160.4 152.1v.1"/>
<path d="M160.5 153.4h.1M160.5 153.3h.1M160.5 152.1h.1M160.5 152.2h.1M160.5 153.3v.1M160.6 151.6v2.3M160.9 151.6l-.1 2.3M165.7 144.6h3.6v3.6h-3.6zM166.8 145.7h1.4v1.4h-1.4zM171.6 151.6l1.1 .8-.9 1.1-1.1-.9zM177.6 151.8h2.5v2.5h-2.5zM177.6 154.4h2.5v2.5h-2.5z"/>
<path d="M177.7 151.8v-.8h2.3v.8M177.7 151.9h2.3v2.3h-2.3zM177.7 154.5h2.3v2.3h-2.3zM177.7 154.3v.1M180 154.3v.1M185.2 143.8h.1M185.3 143.8h.1M185.3 142.7v1.1M185.3 143.8v1.1l.1-1.1M185.3 142.7h.1M185.3 143.8a.16 .16 0 0 0-.2-.1 .16 .16 0 0 0 0 .2 .16 .16 0 0 0 .2-.1M185.3 143.1h-.8v1.4h.8"/>
<path d="M185.4 142.7v1.1M185.4 143.1h.5v1.4h-.5M193.5 149.8h8.7v8.7h-8.7zM198.3 143.3v.2M198.3 144h.1M198.3 142.8h.1M198.3 141v.1M198.3 141.6l3.9 .1zM198.3 140.4h.1M198.3 140.4h3.9M198.3 143.5v1.1h3.9M198.3 143.5h3.9"/>
<path d="M198.3 143.3h3.9M198.3 144h3.9M198.3 141.1v2.2M198.3 142.8h3.9M198.3 142.2h3.9M198.3 141.1h3.9M198.3 141h3.9M202.2 143.3v.2M202.2 144h.1M202.2 142.8h.1M202.2 141v.1M202.2 140.4h.1"/>
<path d="M202.2 141.1v2.2M122.8 171.2h-.2v.4h.3M122.8 171.2l.1 .1M122.9 171.1l-.1 .1M122.9 170.9h.4v.4M122.9 171.1v.2M122.9 171.3h.1M122.9 171.3h.4M122.9 171.3v.3M123.2 170.9v-6.9h-.3v7.1M123.3 171.3l-.4 .3M124 171.2h-.2v.4h.3"/>
<path d="M124 171.2l.1 .1M124.1 171.1l-.1 .1M124.1 170.9h.4v.4M124.1 171.1v.2M124.1 171.3h.1M124.1 171.3v.3M124.1 171.3h.4M124.4 170.9v-6.9h-.3v7.1M124.5 171.3l-.1 .3h-.3M125.2 171.2h-.2v.4h.3M125.2 171.2l.1 .1M125.2 171.1v.1"/>
<path d="M125.2 171.1v-.2h.5v.4M125.2 171.1l.1 .2M125.3 171.3h.1M125.3 170.9v-6.9h.3v6.9M125.3 171.3v.3M125.3 171.3h.4M125.7 171.3l-.4 .3"/>
<circle cx="120.1" cy="74" r=".13"/>
<circle cx="120.1" cy="74" r=".17"/>
<circle cx="137.8" cy="71.4" r=".2"/>
<circle cx="178.8" cy="71.4" r=".19"/>
<circle cx="187.6" cy="76.3" r=".13"/>
<circle cx="187.6" cy="76.3" r=".17"/>
<circle cx="115.1" cy="82.7" r=".2"/>
<circle cx="136" cy="80.3" r=".13"/>
<circle cx="136" cy="80.3" r=".17"/>
<circle cx="137.8" cy="94" r=".21"/>
<circle cx="167.5" cy="94" r=".2"/>
<circle cx="181.2" cy="92.2" r=".13"/>
<circle cx="181.2" cy="92.2" r=".17"/>
<circle cx="190.1" cy="94" r=".2"/>
<circle cx="109.4" cy="116.7" r=".06"/>
<circle cx="197.1" cy="101" r=".07"/>
<circle cx="115.1" cy="123.8" r=".21"/>
<circle cx="124.1" cy="125.5" r=".12"/>
<circle cx="124.1" cy="125.5" r=".16"/>
<circle cx="137.8" cy="123.8" r=".21"/>
<circle cx="167.5" cy="123.8" r=".19"/>
<circle cx="169.3" cy="137.4" r=".13"/>
<circle cx="169.3" cy="137.4" r=".16"/>
<circle cx="190.1" cy="135.1" r=".21"/>
<circle cx="117.7" cy="141.4" r=".12"/>
<circle cx="117.7" cy="141.4" r=".16"/>
<circle cx="126.5" cy="146.4" r=".2"/>
<circle cx="160.5" cy="153.3" r=".06"/>
<circle cx="160.5" cy="152.1" r=".06"/>
<circle cx="167.5" cy="146.4" r=".19"/>
<circle cx="185.2" cy="143.8" r=".13"/>
<circle cx="185.2" cy="143.8" r=".16"/>
</g>
<text font-size="8.5" x="198.9" y="195.5">A</text>
<g font-size="8.1">
<text x="67.6" y="9.7">2</text>
<text x="207.3" y="9.7">1</text>
<text x="4.4" y="57">B</text>
<text x="270.4" y="57">B</text>
<text x="3.7" y="164.9">A</text>
<text x="269.7" y="164.9">A</text>
<text x="67.6" y="212.2">2</text>
<text x="207.3" y="212.2">1</text>
</g>
<text font-size="5.4" x="217.5" y="194.1">21000000</text>
<text font-size="4.6" x="149.3" y="191.9">FULL FIELD</text>
<g font-size="4.2">
<text x="16.6" y="17.9">ITEM NO.</text>
<text x="47.9" y="17.9">PART NUMBER</text>
<text x="109.4" y="17.9">DESCRIPTION</text>
<text x="166.2" y="17.9">QTY.</text>
<text x="24.5" y="25.2">1</text>
<text x="39.1" y="25.2">21000100</text>
<text x="107.5" y="25.2">QUARTER FIELD</text>
<text x="169.6" y="25.2">4</text>
<text x="228.2" y="69.7">1</text>
<text x="20.9" y="133">NOTES:</text>
<text x="20.9" y="137.1">1.</text>
<text x="30.9" y="137.1">FULL FIELD IS EXPECTED TO BE</text>
<text x="30.9" y="141.3">PLACED ON CUT, LOW-PILE</text>
<text x="30.9" y="145.5">(OR SIMILAR) CARPET FOR</text>
<text x="30.9" y="149.7">STANDARD COMPETITIONS.</text>
<text x="20.9" y="153.8">2.</text>
<text x="30.9" y="153.8">DRIVER AND SPOTTER BOXES</text>
<text x="30.9" y="158">CAN BE MARKED WITH COLORED</text>
<text x="30.9" y="162.2">TAPE AS DESIRED.</text>
<text x="201.9" y="183.1">BEST 2021: DEMO DAZE</text>
</g>
<g font-size="4.2" fill="#808080">
<text x="133.5" y="36.2">12&quot;</text>
<text x="234.5" y="99.2">12&quot;</text>
</g>
<g font-size="3.5">
<text x="216.7" y="201.7">FIELD QTY:</text>
<text x="7.1" y="208.8">21000000</text>
<text x="270.2" y="208.8">7</text>
</g>
<g font-size="3.4">
<text x="122" y="188.1">TITLE:</text>
<text x="198.7" y="188.1">SIZE</text>
<text x="207.5" y="188.1">DWG. NO.</text>
<text x="256.5" y="188.2">REV</text>
<text x="197.4" y="201.7">SCALE: 1:64</text>
<text x="244.5" y="201.7">SHEET 1 OF 1</text>
</g>
<text font-size="2.8" x="122" y="183.1">DIMENSIONS ARE IN INCHES</text>
<text font-size="2.1" x="168.9" y="201">DO NOT SCALE DRAWING</text>
<text font-size="2" x="121.2" y="200">MATERIAL</text>
</svg>
